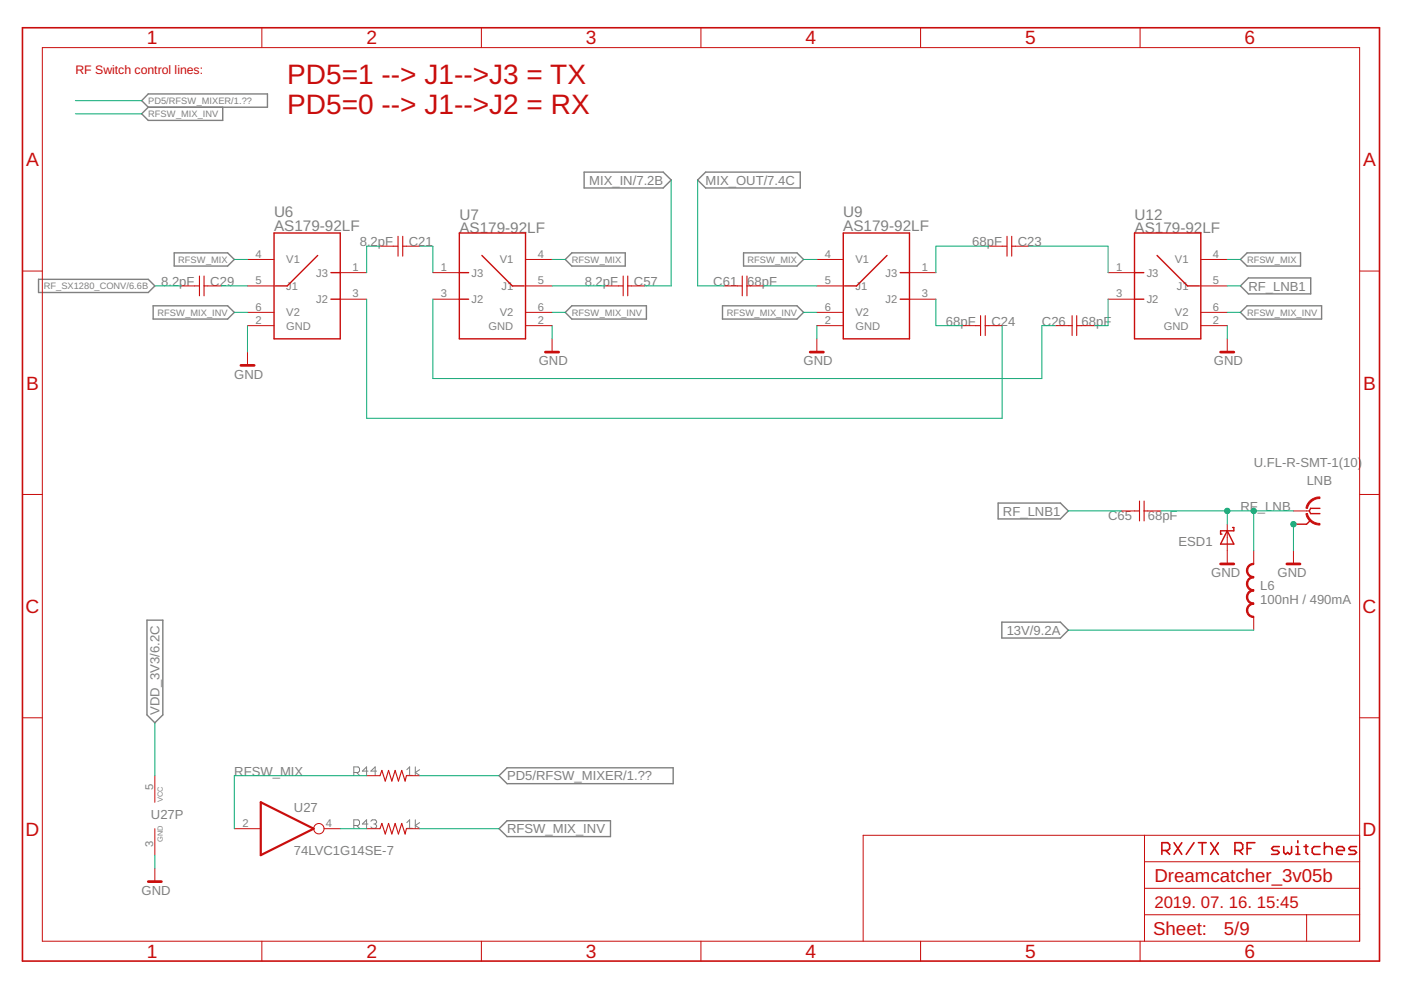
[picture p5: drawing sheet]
<svg xmlns="http://www.w3.org/2000/svg" width="297mm" height="210mm" viewBox="0 0 297 210" stroke-linecap="round" stroke-linejoin="round" font-family="sans-serif">
<g fill="none" stroke="#808080" stroke-width=".21">
<path d="M75 163.8h.9l.3-.3v-.6l-.3-.3h-.9v1.8M75 175h.9l.3-.3v-.6l-.3-.3h-.9v1.8M75.6 163.8l.6 .6M75.6 175l.6 .6M78 163.5h-1.2l.9-.9v1.8M78 174.7h-1.2l.9-.9v1.8M78.6 174.1l.3-.3h.6l.3 .3v.3l-.3 .3M79.2 174.7h.3M79.5 174.7l.3 .3v.3l-.3 .3h-.6l-.3-.3M79.8 163.5h-1.2l.9-.9v1.8M86.3 163.2l.5-.6v1.8M86.3 174.4l.5-.6v1.8"/>
<path d="M86.3 164.4h1.1M86.3 175.6h1.1M88.1 162.6v1.8M88.1 173.8v1.8M89 163.2l-.9 .6 .9 .6M89 174.4l-.9 .6 .9 .6"/>
</g>
<g fill="none" stroke="#808080" stroke-width=".3">
<path d="M31.4 19.9h25.3v2.8h-25.3l-1.4-1.4zM31.4 22.7l-1.4 1.4 1.4 1.4h15.8v-2.8M123.8 36.5h16.8l1.7 1.7-1.7 1.7h-16.8zM147.9 38.2l1.7-1.7h20.1v3.4h-20.1zM8.2 59.2h23.2l1.4 1.4-1.4 1.4h-23.2zM36.9 53.6h11.4l1.4 1.4-1.4 1.4h-11.4zM119.8 55l1.4-1.4h11.4v2.8h-11.4zM157.6 53.6h11.4l1.4 1.4-1.4 1.4h-11.4zM263 55l1.4-1.4h11.3v2.8h-11.3zM32.5 64.8h15.8l1.4 1.4-1.4 1.4h-15.8zM119.8 66.2l1.4-1.4h15.9v2.8h-15.9zM153.2 64.8h15.8l1.4 1.4-1.4 1.4h-15.8z"/>
<path d="M263 60.6l1.7-1.7h13.2v3.4h-13.2zM263 66.2l1.4-1.4h15.8v2.8h-15.8zM211.6 106.7h13.2l1.7 1.6-1.7 1.7h-13.2zM31.2 131.5h3.3v20.1l-1.7 1.6-1.6-1.6zM212.4 131.9h12.4l1.7 1.7-1.7 1.7h-12.4zM105.8 164.5l1.7-1.7h35.2v3.4h-35.2zM107.5 174h21.9v3.4h-21.9l-1.7-1.7z"/>
</g>
<g fill="none" stroke="#c90d0c" stroke-width=".34">
<path d="M4.8 5.9h287.7v197.9h-287.7zM248.9 178.7l1.7 2.4M250.6 178.7l-1.7 2.4M253.2 178.7l-1.7 2.4M254.1 178.7h1.6M254.9 178.7v2.4M256.7 178.7l1.6 2.4M258.3 178.7l-1.6 2.4M264.4 179.9h.8M266.1 178.7h-1.7v2.4M271.2 179.5h-1.2l-.4 .4 .4 .4h.8l.4 .4-.4 .4h-1.2M272.2 179.5v1.2l.4 .4 .4-.4 .4 .4 .4-.4v-1.2"/>
<path d="M274.8 179.5h.4v1.6M275.2 178.3v.4M276.5 179.5h.8M276.9 179.1v1.6l.4 .4M279.9 179.5h-1.3l-.4 .4v.8l.4 .4h1.3M280.8 179.9l.4-.4h.8l.4 .4v1.2M280.8 178.7v2.4M287.6 179.5h-1.2l-.4 .4 .4 .4h.8l.4 .4-.4 .4h-1.2M246.3 180.3h1.3l.4-.4v-.8l-.4-.4h-1.3v2.4M247.2 180.3l.8 .8M261.8 180.3h1.3l.4-.4v-.8l-.4-.4h-1.3v2.4M262.7 180.3l.8 .8"/>
<path d="M274.8 181.1h.8M283.4 180.3h1.6v-.4l-.4-.4h-.8l-.4 .4v.8l.4 .4h.8"/>
</g>
<g fill="none" stroke="#c90d0c" stroke-width=".21">
<path d="M9 10.1h279.3v189.5h-279.3zM55.5 5.9v4.2M102.1 5.9v4.2M148.6 5.9v4.2M195.2 5.9v4.2M241.7 5.9v4.2M4.8 57.5h4.2M52.5 55h5.6M72.1 57.8h5.6M80.6 52.2h2.8M86.2 52.2h2.8M91.8 57.8h5.6"/>
<path d="M111.4 55h5.7M173.2 55h5.6M192.8 57.8h5.6M209.7 52.2h2.8M215.3 52.2h2.8M234.9 57.8h5.6M254.6 55h5.6M288.3 57.5h4.2M38.4 60.6h2.9M44.1 60.6h2.8M52.5 69h5.6M52.5 60.6h5.6"/>
<path d="M52.5 66.2h5.6M52.5 74.7v2.8M72.1 63.4h5.6M91.8 63.4h5.6M111.4 69h5.7M111.4 60.6h5.7M111.4 66.2h5.7M117.1 71.8v2.9M128.3 60.6h2.8M133.9 60.6h2.8M153.5 60.6h2.8M159.2 60.6h2.7"/>
<path d="M173.2 69h5.6M173.2 60.6h5.6M173.2 66.2h5.6M173.2 71.8v2.9M192.8 63.4h5.6M204.1 69h2.8M209.7 69h2.8M223.7 69h2.8M229.3 69h2.8M234.9 63.4h5.6M254.6 69h5.6M254.6 60.6h5.6"/>
<path d="M254.6 66.2h5.6M260.2 71.8v2.9M4.8 104.8h4.2M237.7 108.3h2.8M243.4 108.3h2.8M260.2 111.1v8.5M265.8 116.8v2.8M274.2 108.3h3.4M274.2 116.8v2.8M274.2 111.1h2.8M288.3 104.8h4.2M265.8 130.8v2.8"/>
<path d="M4.8 152.2h4.2M288.3 152.2h4.2M32.8 164.5v5.6M32.8 175.7v5.6M49.7 175.7h5.6M68.7 175.7h3.4M77.7 175.7h2.9M77.7 164.5h2.9M86.2 175.7h2.8M86.2 164.5h2.8M242.7 177.1v22.5M288.3 177.1h-105.3v22.5"/>
<path d="M32.8 184.1v2.8M55.5 199.6v4.2M102.1 199.6v4.2M148.6 199.6v4.2M195.2 199.6v4.2M241.7 199.6v4.2M242.7 194h45.6M242.7 188.3h45.6M242.7 182.7h45.6M277 194v5.6"/>
<circle cx="67.6" cy="175.7" r="1.1"/>
</g>
<g fill="none" stroke="#c90d0c" stroke-width=".23">
<path d="M42.3 58.5v4.2M43.3 58.5v4.2M83.4 52.2h1M84.4 50.1v4.2M85.4 52.2h.8M85.4 50.1v4.2M132.1 58.5v4.2M133.1 58.5v4.2M157.4 58.5v4.2M158.4 58.5v4.2M212.5 52.2h1M213.5 50.1v4.2"/>
<path d="M214.5 50.1v4.2M214.5 52.2h.8M41.3 60.6h1M43.3 60.6h.8M131.1 60.6h1M133.1 60.6h.8M156.3 60.6h1.1M158.4 60.6h.8M206.9 69h1M207.9 66.9v4.2M208.9 66.9v4.2M208.9 69h.8"/>
<path d="M226.5 69h.8M227.3 66.9v4.2M228.3 66.9v4.2M228.3 69h1M240.5 108.3h1.1M241.6 106.2v4.2M242.6 106.2v4.2M242.6 108.3h.8M80.6 164.5l.4-1.2 .7 2.3 .7-2.3 .7 2.3 .7-2.3 .7 2.3 .7-2.3 .7 2.3 .3-1.1M80.6 175.7l.4-1.1 .7 2.2 .7-2.2 .7 2.2 .7-2.2 .7 2.2 .7-2.2 .7 2.2 .3-1.1"/>
</g>
<path d="M51.1 77.5h2.8M115.6 74.7h2.8M171.8 74.7h2.8M258.8 74.7h2.8M258.8 119.6h2.8M272.8 119.6h2.8M31.4 186.9h2.8" fill="none" stroke="#c90d0c" stroke-width=".57"/>
<g fill="none" stroke="#c90d0c" stroke-width=".3">
<path d="M58.1 49.4h14v22.4h-14zM67.4 54.2l-6.5 6.4h-2.5M70.2 57.8h1.9M97.4 49.4h14v22.4h-14zM97.4 57.8h2M102.2 54.2l6.4 6.4h2.5M178.8 49.4h14v22.4h-14zM188.1 54.2l-6.5 6.4h-2.5M190.9 57.8h1.9M240.5 49.4h14.1v22.4h-14.1zM240.5 57.8h2M245.3 54.2l6.5 6.4h2.5"/>
<path d="M70.2 63.4h1.9M97.4 63.4h2M190.9 63.4h1.9M240.5 63.4h2M260.2 112.5l1.4 2.9h-2.8zM261.3 111.8h.3v.7h-2.8v.7h.3M277.9 110.3l-.9 .8M279.8 107.8h-1.9l-.3 .5 .3 .6h1.9"/>
</g>
<g fill="#c90d0c" stroke="#c90d0c" stroke-width=".21">
<path d="M264.3 129.4h.2l.3 .8 .5 .3 .5 .2v.2a1.52 1.52 0 0 1-1.5-1.5z" fill-rule="evenodd"/>
<path d="M264.7 128.3l.6-.4 .5-.1v.3l-.8 .3-.3 .4-.2 .6h-.2l.1-.5z" fill-rule="evenodd"/>
<path d="M264.3 126.6h.2l.3 .8 .5 .3 .5 .1v.3a1.52 1.52 0 0 1-1.5-1.5z" fill-rule="evenodd"/>
<path d="M264.7 125.5l.6-.4 .5-.1v.3l-.8 .3-.3 .4-.2 .6h-.2l.1-.5z" fill-rule="evenodd"/>
<path d="M264.3 123.8h.2l.2 .5 .3 .5 .8 .2v.3a1.52 1.52 0 0 1-1.5-1.5z" fill-rule="evenodd"/>
<path d="M264.7 122.7l.6-.4 .5-.1v.3l-.5 .1-.5 .4-.3 .8h-.2l.1-.5z" fill-rule="evenodd"/>
<path d="M264.3 121h.2l.3 .8 .5 .3 .5 .1v.3a1.52 1.52 0 0 1-1.5-1.5z" fill-rule="evenodd"/>
<path d="M264.7 119.9l.6-.4 .5-.1v.3l-.8 .3-.3 .4-.2 .6h-.2l.1-.5z" fill-rule="evenodd"/>
<path d="M277.6 106.3l.7-.6 .9-.3h.6v.3a2.66 2.66 0 0 0-2.6 2.1l-.3-.1v-.2z" fill-rule="evenodd"/>
<path d="M276.9 108.9h.3a2.65 2.65 0 0 0 2.6 2.1v.3a2.94 2.94 0 0 1-2.9-2.4z" fill-rule="evenodd"/>
</g>
<path d="M55.3 170.1l11.2 5.6-11.2 5.6z" fill="none" stroke="#c90d0c" stroke-width=".47"/>
<g fill="none" stroke="#0dab76" stroke-width=".21">
<path d="M16 21.3h14M16 24.1h14M142.3 38.2v22.4h-5.6M147.9 38.2v22.4h5.6M49.7 55h2.8M80.6 52.2h-2.9v5.6M89 52.2h2.8v5.6M117.1 55h2.7M170.4 55h2.8M209.7 52.2h-11.3v5.6M218.1 52.2h16.8v5.6M260.2 55h2.8"/>
<path d="M32.8 60.6h5.6M46.9 60.6h5.6M49.7 66.2h2.8M52.5 69v5.7M77.7 63.4v25.3h134.8v-19.7M91.8 63.4v16.9h129.1v-11.3h2.8M117.1 69v2.8M117.1 60.6h11.2M117.1 66.2h2.7M161.9 60.6h11.3M170.4 66.2h2.8M173.2 69v2.8"/>
<path d="M198.4 63.4v5.6h5.7M234.9 63.4v5.6h-2.8M260.2 69v2.8M260.2 60.6h2.8M260.2 66.2h2.8M226.5 108.3h11.2M246.2 108.3h28M260.2 108.3v2.8M265.8 108.3v8.5M274.2 111.1v5.7M226.5 133.6h39.3M32.8 153.2v11.3"/>
<path d="M72.1 175.7h5.6M77.7 164.5h-28v11.2M89 164.5h16.8M89 175.7h16.8M32.8 181.3v2.8"/>
</g>
<g fill="#0dab76" stroke="#0dab76" stroke-width=".21">
<circle cx="274.2" cy="111.1" r=".57"/>
<circle cx="260.2" cy="108.3" r=".57"/>
<circle cx="265.8" cy="108.3" r=".57"/>
</g>
<g font-size="5.9" fill="#c90d0c">
<text x="60.9" y="17.8">PD5=1 --&gt; J1--&gt;J3 = TX</text>
<text x="60.9" y="24.1">PD5=0 --&gt; J1--&gt;J2 = RX</text>
</g>
<g font-size="4.1" fill="#c90d0c">
<text x="31.1" y="9.4">1</text>
<text x="77.7" y="9.4">2</text>
<text x="124.2" y="9.4">3</text>
<text x="170.8" y="9.4">4</text>
<text x="217.3" y="9.4">5</text>
<text x="263.9" y="9.4">6</text>
<text x="5.5" y="35.2">A</text>
<text x="289" y="35.2">A</text>
<text x="5.5" y="82.6">B</text>
<text x="289" y="82.6">B</text>
<text x="5.4" y="130">C</text>
<text x="288.9" y="130">C</text>
<text x="5.4" y="177.3">D</text>
<text x="288.9" y="177.3">D</text>
<text x="31.1" y="203.1">1</text>
<text x="77.7" y="203.1">2</text>
<text x="124.2" y="203.1">3</text>
<text x="170.8" y="203.1">4</text>
<text x="217.3" y="203.1">5</text>
<text x="263.9" y="203.1">6</text>
</g>
<g font-size="4" fill="#c90d0c">
<text x="244.8" y="186.9">Dreamcatcher_3v05b</text>
<text x="244.5" y="198.3">Sheet:</text>
<text x="259.5" y="198.2">5/9</text>
</g>
<text font-size="3.6" fill="#c90d0c" x="244.8" y="192.5">2019. 07. 16. 15:45</text>
<g font-size="3.2" fill="#808080">
<text x="58.1" y="46.1">U6</text>
<text x="97.4" y="46.6">U7</text>
<text x="178.8" y="46.1">U9</text>
<text x="240.5" y="46.6">U12</text>
<text x="58.1" y="48.9">AS179-92LF</text>
<text x="97.4" y="49.4">AS179-92LF</text>
<text x="178.8" y="48.9">AS179-92LF</text>
<text x="240.5" y="49.4">AS179-92LF</text>
</g>
<g font-size="2.8" fill="#808080">
<text x="124.9" y="39.2">MIX_IN/7.2B</text>
<text x="149.6" y="39.1">MIX_OUT/7.4C</text>
<text x="76.3" y="52.2">8</text>
<text x="77.8" y="52.2">.2pF</text>
<text x="86.7" y="52.2">C21</text>
<text x="206.1" y="52.2">68pF</text>
<text x="215.8" y="52.2">C23</text>
<text x="34.2" y="60.6">8.2pF</text>
<text x="44.6" y="60.6">C29</text>
<text x="124" y="60.6">8.2pF</text>
<text x="134.4" y="60.6">C57</text>
<text x="151.2" y="60.6">C61</text>
<text x="158.4" y="60.6">68pF</text>
<text x="264.7" y="61.6">RF_LNB1</text>
<text x="200.5" y="69">68pF</text>
<text x="210.2" y="69">C24</text>
<text x="220.9" y="69">C26</text>
<text x="229.3" y="69">68pF</text>
<text x="114.2" y="77.5">GND</text>
<text x="170.4" y="77.5">GND</text>
<text x="257.4" y="77.5">GND</text>
<text x="49.7" y="80.3">GND</text>
<text x="265.8" y="99.1">U.FL-R-SMT-1(10)</text>
<text x="277" y="102.7">LNB</text>
<text x="212.6" y="109.3">RF_LNB1</text>
<text x="234.9" y="110.3">C65</text>
<text x="243.4" y="110.3">68pF</text>
<text x="263" y="108.3">RF_LNB</text>
<text x="249.9" y="115.8">ESD1</text>
<text x="256.8" y="122.4">GND</text>
<text x="267.2" y="125.2">L6</text>
<text x="270.9" y="122.4">GND</text>
<text x="267.2" y="128">100nH / 490mA</text>
<text x="213.4" y="134.6">13V/9.2A</text>
<text x="33.8" y="151.6" transform="rotate(-90 33.8 151.6)">VDD_3V3/6.2C</text>
<text x="49.7" y="164.5">RFSW_MIX</text>
<text x="107.5" y="165.5">PD5/RFSW_MIXER/1.??</text>
<text x="32" y="173.7">U27P</text>
<text x="62.3" y="172.2">U27</text>
<text x="107.5" y="176.7">RFSW_MIX_INV</text>
<text x="62.3" y="181.3">74LVC1G14SE-7</text>
<text x="30" y="189.7">GND</text>
</g>
<text font-size="2.6" fill="#c90d0c" x="16" y="15.7">RF Switch control lines:</text>
<g font-size="2.4" fill="#808080">
<text x="54.2" y="54.6">4</text>
<text x="60.7" y="55.9">V1</text>
<text x="67" y="58.7">J3</text>
<text x="74.7" y="57.4">1</text>
<text x="93.5" y="57.4">1</text>
<text x="100" y="58.7">J3</text>
<text x="105.9" y="55.9">V1</text>
<text x="114" y="54.6">4</text>
<text x="174.9" y="54.6">4</text>
<text x="181.4" y="55.9">V1</text>
<text x="187.7" y="58.7">J3</text>
<text x="195.4" y="57.4">1</text>
<text x="236.7" y="57.4">1</text>
<text x="243.1" y="58.7">J3</text>
<text x="249.1" y="55.9">V1</text>
<text x="257.2" y="54.6">4</text>
<text x="54.2" y="60.2">5</text>
<text x="54.2" y="65.8">6</text>
<text x="60.7" y="61.5">J1</text>
<text x="67" y="64.3">J2</text>
<text x="74.7" y="63">3</text>
<text x="93.5" y="63">3</text>
<text x="100" y="64.3">J2</text>
<text x="106.3" y="61.5">J1</text>
<text x="114" y="60.2">5</text>
<text x="114" y="65.8">6</text>
<text x="174.9" y="60.2">5</text>
<text x="174.9" y="65.8">6</text>
<text x="181.4" y="61.5">J1</text>
<text x="187.7" y="64.3">J2</text>
<text x="195.4" y="63">3</text>
<text x="236.7" y="63">3</text>
<text x="243.1" y="64.3">J2</text>
<text x="249.5" y="61.5">J1</text>
<text x="257.2" y="60.2">5</text>
<text x="257.2" y="65.8">6</text>
<text x="54.2" y="68.6">2</text>
<text x="60.7" y="67.1">V2</text>
<text x="60.7" y="69.9">GND</text>
<text x="103.6" y="69.9">GND</text>
<text x="105.9" y="67.1">V2</text>
<text x="114" y="68.6">2</text>
<text x="174.9" y="68.6">2</text>
<text x="181.4" y="67.1">V2</text>
<text x="181.4" y="69.9">GND</text>
<text x="246.7" y="69.9">GND</text>
<text x="249.1" y="67.1">V2</text>
<text x="257.2" y="68.6">2</text>
<text x="32.4" y="167.5" transform="rotate(-90 32.4 167.5)">5</text>
<text x="32.4" y="179.6" transform="rotate(-90 32.4 179.6)">3</text>
<text x="51.4" y="175.3">2</text>
<text x="69.1" y="175.3">4</text>
</g>
<g font-size="2" fill="#808080">
<text x="31.4" y="22">PD5/RFSW_MIXER/1.??</text>
<text x="31.4" y="24.8">RFSW_MIX_INV</text>
<text x="37.8" y="55.7">RFSW_MIX</text>
<text x="121.3" y="55.7">RFSW_MIX</text>
<text x="158.5" y="55.7">RFSW_MIX</text>
<text x="264.4" y="55.7">RFSW_MIX</text>
<text x="9.3" y="61.3">RF_SX1280_CONV/6.6B</text>
<text x="33.4" y="66.9">RFSW_MIX_INV</text>
<text x="121.3" y="66.9">RFSW_MIX_INV</text>
<text x="154.1" y="66.9">RFSW_MIX_INV</text>
<text x="264.4" y="66.9">RFSW_MIX_INV</text>
</g>
<g font-size="1.6" fill="#808080">
<text x="34.5" y="170.1" transform="rotate(-90 34.5 170.1)">VCC</text>
<text x="34.5" y="178.5" transform="rotate(-90 34.5 178.5)">GND</text>
</g>
</svg>
